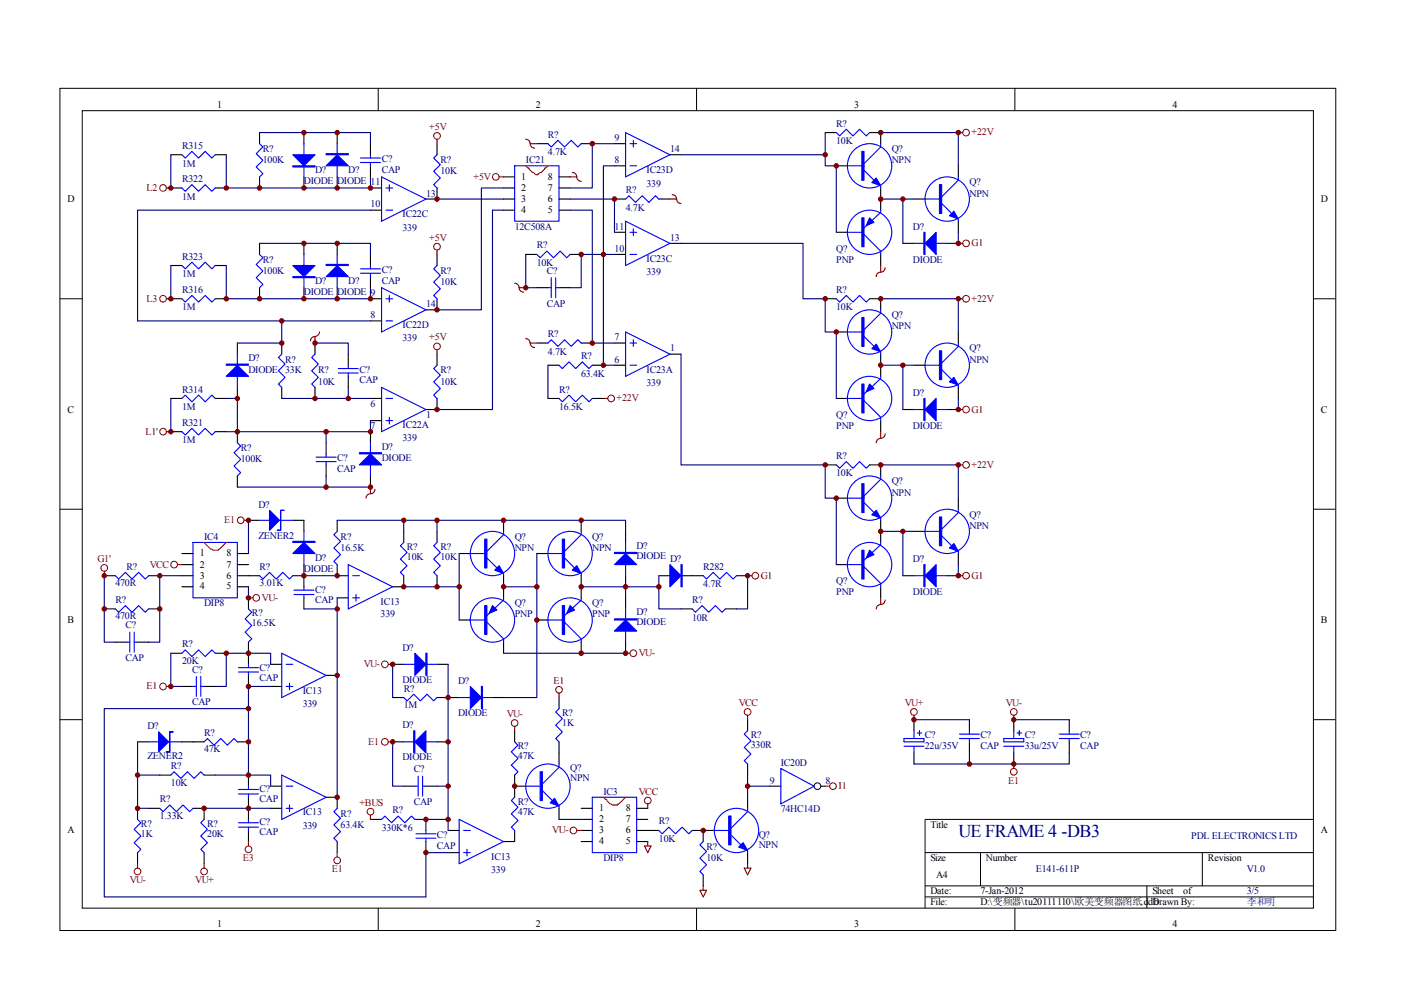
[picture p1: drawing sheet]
<svg xmlns="http://www.w3.org/2000/svg" width="297mm" height="210mm" viewBox="0 0 297 210" stroke-linecap="round" stroke-linejoin="round" font-family="sans-serif">
<g fill="none" stroke="#000" stroke-width=".21">
<path d="M12.7 18.7h270.5v178.6h-270.5zM80.2 18.7v4.7M147.7 18.7v4.7M215.2 18.7v4.7M17.4 23.5h261.1v169h-261.1zM12.7 63.3h4.7M278.4 63.3h4.7M12.7 108h4.7M278.4 108h4.7M12.7 152.6h4.7M278.4 152.6h4.7M278.4 173.7h-82.3v18.8"/>
<path d="M80.2 192.5v4.7M147.7 192.5v4.7M196.1 180.8h82.3M196.1 187.8h82.3M196.1 190.2h82.3M207.9 180.8v7M215.2 192.5v4.7M243.2 187.8v4.7M254.9 180.8v7"/>
<circle cx="173.3" cy="166.7" r=".71"/>
</g>
<g fill="none" stroke="#000" stroke-width=".23">
<path d="M36.2 39.9h2.4M36.2 32.8h2.4M45.6 39.9h2.4M45.6 32.8h2.4M55 28.1v2.4M55 37.5v2.4M64.4 28.1v2.4M64.4 37.5v2.4M71.5 28.1v2.4M71.5 37.5v2.4M78.5 39.9h2.4M78.5 30.5v2.3"/>
<path d="M78.5 35.2v2.3M92.7 39.9v2.3h-2.4M92.7 30.5v2.3M106.8 39.9h2.3M106.8 37.5h2.3M113.8 30.5h2.4M118.5 39.9h2.4M118.5 37.5h2.4M123.2 30.5h2.4M130.3 35.2h2.3M130.3 30.5h2.3M142 32.8h2.4"/>
<path d="M175 28.1h2.3M177.3 35.2h2.4M184.4 28.1h2.3v2.4M186.7 39.9v4.7M203.2 35.2v2.3M36.2 56.3h2.4M45.6 56.3h2.4M55 51.6v2.3M64.4 51.6v2.3M71.5 51.6v2.3M78.5 44.6h2.4M78.5 53.9v2.4"/>
<path d="M78.5 58.6v2.4M92.7 53.9v2.4M106.8 44.6h2.3M106.8 42.2h2.3M111.5 53.9h2.3M118.5 44.6h2.4M118.5 42.2h2.4M120.9 53.9h2.3M130.3 42.2h2.3M130.3 53.9h2.3M130.3 49.3h2.3M139.7 42.2h2.3"/>
<path d="M142 51.6h2.4M177.3 49.3h2.4M186.7 53.9v2.4M191.4 51.6h2.4M193.8 42.2h2.3M200.8 51.6h2.4M203.2 46.9v2.4M36.2 63.3h2.4M45.6 63.3h2.4M50.3 72.7v2.4M55 61v2.3M59.7 72.7v2.4"/>
<path d="M64.4 61v2.3M66.8 72.7v2.4M71.5 61v2.3M73.8 75.1v2.3M73.8 79.8v2.3M78.5 68h2.4M78.5 63.3h2.4M92.7 63.3v2.4h-2.4M92.7 75.1v2.3M113.8 72.7h2.4M113.8 61h2.4M116.2 77.4h2.3"/>
<path d="M118.5 61h2.4M123.2 72.7h2.4M125.6 77.4h2.3M130.3 77.4h2.3M130.3 72.7h2.3M142 75.1h2.4M175 63.3h2.3M177.3 70.4h2.4M184.4 63.3h2.3v2.4M186.7 75.1v4.7M193.8 77.4h2.3M203.2 70.4v2.3"/>
<path d="M36.2 84.5h2.4M36.2 91.5h2.4M45.6 84.5h2.4M45.6 91.5h2.4M50.3 82.1v2.4M50.3 91.5v2.4M59.7 82.1v2.4M66.8 82.1v2.4M69.1 93.9v2.3M69.1 98.6v2.3M78.5 84.5h2.4M78.5 89.2h2.4"/>
<path d="M78.5 91.5v2.4M92.7 84.5v2.3h-2.4M116.2 84.5h2.3M125.6 84.5h2.3M175 98.6h2.3M177.3 84.5h2.4M184.4 98.6h2.3v2.3M186.7 89.2v2.3M191.4 86.8h2.4M200.8 86.8h2.4M203.2 82.1v2.4M38.6 119.7h2.3"/>
<path d="M38.6 117.4h2.3M50.3 100.9v2.4M50.3 119.7h2.4M50.3 117.4h2.4M52.7 110.3h2.3M62.1 110.3h2.3v2.4M64.4 119.7v4.7M71.5 110.3v2.4M71.5 119.7v2.4h2.3M78.5 100.9v2.4M85.6 112.7v2.3M92.7 112.7v2.3"/>
<path d="M97.4 117.4h2.3M106.8 110.3v2.4M113.8 117.4h2.4M123.2 110.3v2.4M132.6 112.7v2.3M177.3 105.6h2.4M177.3 119.7h2.4M186.7 110.3v4.7M193.8 112.7h2.3M203.2 105.6v2.4M203.2 117.4v2.3M22.1 122.1h2.4"/>
<path d="M22.1 129.1h2.4M24.5 136.2h2.3M29.2 136.2h2.3M31.5 122.1h2.4M31.5 129.1h2.4M36.2 138.5h2.4M38.6 122.1h2.3M38.6 124.4h2.3M45.6 138.5h2.4M50.3 122.1h4.7M50.3 124.4h2.4M52.7 126.8v2.3"/>
<path d="M52.7 136.2v4.7M62.1 122.1h2.3M64.4 126.8v2.3M71.5 126.8h2.3M85.6 122.1v2.3h-2.4M92.7 122.1v2.3M97.4 131.5h2.3M106.8 122.1v4.7M106.8 136.2v2.3M113.8 131.5h2.4M123.2 122.1v4.7M123.2 136.2v2.3"/>
<path d="M132.6 122.1v2.3M132.6 126.8v2.3M132.6 136.2v2.3M139.7 122.1h2.3M144.4 122.1h4.7M144.4 129.1h2.3M153.8 129.1h2.4M156.2 122.1h2.3M186.7 124.4v2.4M191.4 122.1h2.4M200.8 122.1h2.4M29.2 157.3h2.3"/>
<path d="M38.6 145.5h2.3M38.6 157.3h4.7M43.3 145.5h2.3M50.3 157.3h2.4M52.7 143.2v2.3M57.4 140.9h2.3M57.4 145.5h2.3M69.1 143.2h2.4M83.2 140.9h2.4M83.2 157.3h2.4M83.2 147.9h2.4M92.7 140.9h2.3"/>
<path d="M92.7 157.3h2.3M92.7 147.9h4.7M104.4 147.9h2.4M109.1 154.9v2.4M118.5 147.9v2.3M118.5 157.3v4.7M158.5 152.6v2.3M193.8 152.6v2.3M193.8 159.6v2.4M205.5 152.6v2.3M205.5 157.3v2.3M214.9 152.6v2.3"/>
<path d="M214.9 159.6v2.4M226.7 152.6v2.3M226.7 157.3v2.3M29.2 171.4v2.3M31.5 171.4h2.4M33.9 164.3h2.3M40.9 171.4h2.4v2.3M43.3 164.3h2.3M52.7 164.3v2.4M52.7 169v4.7M52.7 176.1v2.3M57.4 166.7h2.3"/>
<path d="M57.4 171.4h2.3M69.1 169h2.4v2.4M71.5 178.4v2.4M78.5 173.7h2.4M85.6 166.7h2.4M88 173.7h2.3v2.4M90.3 166.7h2.4M90.3 178.4v2.4M95 176.1h2.4M109.1 166.7h2.4M109.1 176.1v2.3h-2.3M109.1 164.3v4.7"/>
<path d="M118.5 171.4v2.3M123.2 171.4h2.4M123.2 176.1h2.4M123.2 178.4h2.4M123.2 173.7h2.4M135 171.4h2.3M135 176.1h4.7M135 178.4h2.3M135 173.7h2.3M146.7 176.1h4.7M149.1 176.1v2.3M158.5 162v2.3"/>
<path d="M158.5 169v2.4M163.2 166.7h2.4M174 166.7h1M29.2 180.8v2.3M43.3 180.8v2.3M95 180.8h2.4M149.1 185.5v2.3M158.5 180.8v2.3"/>
</g>
<g fill="none" stroke="#00f" stroke-width=".23">
<path d="M38.6 32.8l.7 .7 1.4-1.4 1.4 1.4 1.4-1.4 1.4 1.4 .7-.7M38.6 39.9l.7 .7 1.4-1.4 1.4 1.4 1.4-1.4 1.4 1.4 .7-.7M55 30.5l.7 .7-1.4 1.4 1.4 1.4-1.4 1.4 1.4 1.4-.7 .7M64.4 30.5v7M71.5 30.5v7M76.4 33.5h4.3M76.4 34.5h4.3M78.5 32.8v.7M78.5 34.5v.7M80.9 37.5l9.4 4.7-9.4 4.7zM81.8 39.9h1.4M82.5 39.2v1.4"/>
<path d="M92.7 32.8l-.8 .7 1.5 1.4-1.5 1.4 1.5 1.4-1.5 1.5 .8 .7M109.1 35.2h9.4v11.7h-9.4zM116.2 30.5l.7 .7 1.4-1.4 1.4 1.4 1.4-1.4 1.4 1.4 .7-.7M132.6 28.1l9.4 4.7-9.4 4.7zM133.6 35.2h1.4M133.6 30.5h1.4M134.3 29.8v1.4M177.3 28.1l.7 .7 1.4-1.4 1.4 1.4 1.5-1.4 1.4 1.4 .7-.7M179.7 35.2h3.5M183.2 36.1l2.1 2.1M186.7 30.5v.7l-3.5 3.5M186.7 39.4v.5"/>
<path d="M203.2 37.5v.7l-3.5 3.5M38.6 56.3l.7 .7 1.4-1.4 1.4 1.4 1.4-1.4 1.4 1.4 .7-.7M55 53.9l.7 .8-1.4 1.4 1.4 1.4-1.4 1.4 1.4 1.4-.7 .7M64.4 53.9v7.1M71.5 53.9v7.1M76.4 57h4.3M76.4 57.9h4.3M78.5 56.3v.7M78.5 57.9v.7M81.8 44.6h1.4M92.7 56.3l-.8 .7 1.5 1.4-1.5 1.4 1.5 1.4-1.5 1.4 .8 .7M113.8 53.9l.7 .8 1.4-1.5 1.4 1.5 1.5-1.5 1.4 1.5 .7-.8"/>
<path d="M116.9 58.9v4.2M117.8 58.9v4.2M132.6 42.2l.7-.7 1.4 1.4 1.5-1.4 1.4 1.4 1.4-1.4 .7 .7M132.6 46.9l9.4 4.7-9.4 4.7zM133.6 53.9h1.4M133.6 49.3h1.4M134.3 48.5v1.5M179.4 49.3h3.3M183.2 49.7l3.5 3.5v.7M186.7 44.6v.4l-3.5 3.3M193.8 51.6h7M196.1 42.2h3.6"/>
<path d="M199.7 43.1l2.1 2.2M203.2 46.4v.5M38.6 63.3l.7 .7 1.4-1.4 1.4 1.4 1.4-1.4 1.4 1.4 .7-.7M50.3 75.1v7M59.7 75.1l-.7 .7 1.4 1.4-1.4 1.4 1.4 1.4-1.4 1.4 .7 .7M66.8 75.1l-.7 .7 1.4 1.4-1.4 1.4 1.4 1.4-1.4 1.4 .7 .7M71.7 78.1h4.3M71.7 79.1h4.3M73.8 77.4v.7M73.8 79.1v.7M80.9 61l9.4 4.7-9.4 4.7zM81.8 68h1.4"/>
<path d="M81.8 63.3h1.4M82.5 62.6v1.4M92.7 77.4l-.8 .7 1.5 1.4-1.5 1.5 1.5 1.4-1.5 1.4 .8 .7M116.2 72.7l.7-.7 1.4 1.4 1.4-1.4 1.4 1.4 1.4-1.4 .7 .7M116.2 61h.7M117.8 61h.7M118.5 77.4l.7 .7 1.4-1.4 1.5 1.4 1.4-1.4 1.4 1.4 .7-.7M132.6 70.4l9.4 4.7-9.4 4.7zM133.6 77.4h1.4M133.6 72.7h1.4M134.3 72v1.4M177.3 63.3l.7 .7 1.4-1.4 1.4 1.4 1.5-1.4 1.4 1.4 .7-.7"/>
<path d="M179.7 70.4h3.5M183.2 71.3l2.1 2.1M186.7 65.7v.7l-3.5 3.5M186.7 79.8v.5l-3.5 3.2M186.7 74.6v.5M196.1 77.4h3.6M199.7 78.4l2.1 2.1M203.2 72.7v.7l-3.5 3.6M38.6 91.5l.7 .7 1.4-1.4 1.4 1.4 1.4-1.4 1.4 1.4 .7-.7M38.6 84.5l.7-.7 1.4 1.4 1.4-1.4 1.4 1.4 1.4-1.4 .7 .7M50.3 93.9l.7 .7-1.4 1.4 1.4 1.4-1.4 1.4 1.4 1.4-.7 .7M67 96.9h4.3"/>
<path d="M67 97.9h4.3M69.1 96.2v.7M69.1 97.9v.7M78.5 93.9v7M80.9 82.1l9.4 4.7-9.4 4.7zM81.8 84.5h1.4M81.8 89.2h1.4M82.5 88.5v1.4M118.5 84.5l.7 .7 1.4-1.4 1.5 1.4 1.4-1.4 1.4 1.4 .7-.7M177.3 98.6l.7 .7 1.4-1.4 1.4 1.4 1.5-1.4 1.4 1.4 .7-.7M179.4 84.5h3.3M183.2 85l3.5 3.5v.7"/>
<path d="M193.8 86.8h7M203.2 81.7v.4M40.9 115h9.4v11.8h-9.4zM55 110.3h7.1M64.4 112.7v7M71.5 112.7l-.7 .7 1.4 1.4-1.4 1.4 1.4 1.4-1.4 1.4 .7 .7M73.8 119.7l9.4 4.7-9.4 4.7zM85.6 115l-.7 .7 1.4 1.4-1.4 1.4 1.4 1.4-1.4 1.5 .7 .7M92.7 115l-.8 .7 1.5 1.4-1.5 1.4 1.5 1.4-1.5 1.5 .8 .7M99.7 117.4h3.5M103.2 118.3l2.2 2.1M106.8 112.7v.7l-3.6 3.5"/>
<path d="M116.2 117.4h3.5M119.7 118.3l2.1 2.1M123.2 112.7v.7l-3.5 3.5M132.6 115v7.1M179.4 119.7h3.3M179.7 105.6h3.5M183.2 106.6l2.1 2.1M186.7 100.9v.7l-3.5 3.5M186.7 115v.5l-3.5 3.3M186.7 109.8v.5M196.1 112.7h3.6M199.7 113.6l2.1 2.1"/>
<path d="M203.2 108v.7l-3.5 3.5M203.2 116.9v.5M24.5 122.1l.7 .7 1.4-1.4 1.4 1.4 1.4-1.4 1.4 1.4 .7-.7M24.5 129.1l.7 .7 1.4-1.4 1.4 1.4 1.4-1.4 1.4 1.4 .7-.7M26.8 136.2h.7M27.5 134v4.3M28.5 136.2h.7M28.5 134v4.3M38.6 138.5l.7-.7 1.4 1.4 1.4-1.4 1.4 1.4 1.4-1.4 .7 .7M52.7 129.1l.7 .7-1.4 1.4 1.4 1.4-1.4 1.4 1.4 1.4-.7 .8M55 122.1l.7 .7 1.4-1.4 1.5 1.4 1.4-1.4 1.4 1.4 .7-.7M59.7 138.5l9.4 4.7-9.4 4.7z"/>
<path d="M62.3 125.1h4.3M62.3 126.1h4.3M64.4 124.4v.7M64.4 126.1v.7M74.8 122.1h1.4M74.8 126.8h1.4M75.5 126.1v1.4M99.5 131.5h3.3M103.2 131.9l3.6 3.5v.8M106.8 126.8v.4l-3.6 3.3M106.8 121.6v.5M115.9 131.5h3.3"/>
<path d="M119.7 131.9l3.5 3.5v.8M123.2 126.8v.4l-3.5 3.3M123.2 121.6v.5M132.6 129.1v7.1M146.7 129.1l.7 .7 1.5-1.4 1.4 1.4 1.4-1.4 1.4 1.4 .7-.7M149.1 122.1l.7 .7 1.4-1.4 1.4 1.4 1.4-1.4 1.4 1.4 .8-.7M183.2 120.2l3.5 3.5v.7M193.8 122.1h7M31.5 157.3h7.1M40.9 145.5h.7M41.6 143.4v4.3M42.6 145.5h.7"/>
<path d="M42.6 143.4v4.3M43.3 157.3l.7-.7 1.4 1.4 1.4-1.4 1.4 1.4 1.4-1.4 .7 .7M50.6 141.6h4.2M50.6 142.5h4.2M52.7 140.9v.7M52.7 142.5v.7M60.7 140.9h1.4M60.7 145.5h1.4M61.4 144.8v1.5M85.6 147.9l.7 .7 1.4-1.4 1.4 1.4 1.4-1.4 1.4 1.4 .8-.7M85.6 140.9h7.1M85.6 157.3h7.1"/>
<path d="M97.4 147.9h7M109.1 157.3l.7 .7-1.4 1.4 1.4 1.4-1.4 1.4 1.4 1.4-.7 .7M118.5 150.2l-.7 .7 1.4 1.5-1.4 1.4 1.4 1.4-1.4 1.4 .7 .7M158.5 154.9l-.7 .7 1.4 1.5-1.4 1.4 1.4 1.4-1.4 1.4 .7 .7M191.7 156.6h4.2v.7h-4.2zM191.7 158.2h4.2M193.8 154.9v1.7M193.8 158.2v1.4M194.5 155.4h.9M195 154.9v1M203.4 156.6h4.3M203.4 155.6h4.3"/>
<path d="M205.5 154.9v.7M205.5 156.6v.7M212.8 156.6h4.3v.7h-4.3zM212.8 158.2h4.3M214.9 154.9v1.7M214.9 158.2v1.4M215.6 155.4h1M216.1 154.9v1M224.6 156.6h4.2M224.6 155.6h4.2M226.7 154.9v.7M226.7 156.6v.7"/>
<path d="M29.2 173.7l.7 .7-1.4 1.4 1.4 1.5-1.4 1.4 1.4 1.4-.7 .7M33.9 171.4l.7 .7 1.4-1.4 1.4 1.4 1.4-1.4 1.4 1.4 .7-.7M36.2 164.3l.7-.7 1.4 1.4 1.4-1.4 1.5 1.4 1.4-1.4 .7 .7M43.3 173.7l-.7 .7 1.4 1.4-1.4 1.5 1.4 1.4-1.4 1.4 .7 .7M50.6 167.4h4.2M50.6 168.3h4.2M50.6 175.4h4.2M50.6 174.4h4.2M52.7 166.7v.7M52.7 168.3v.7M52.7 173.7v.7M52.7 175.4v.7"/>
<path d="M59.7 164.3l9.4 4.7-9.4 4.7zM60.7 166.7h1.4M60.7 171.4h1.4M61.4 170.7v1.4M71.5 171.4l-.7 .7 1.4 1.4-1.4 1.4 1.4 1.4-1.4 1.4 .7 .7M80.9 173.7l.7-.7 1.4 1.4 1.4-1.4 1.4 1.4 1.4-1.4 .8 .7M88 166.7h.7M88.2 177.7h4.2M88.2 176.8h4.2M88.7 164.6v4.2M89.6 166.7h.7M89.6 164.6v4.2"/>
<path d="M90.3 176.1v.7M90.3 177.7v.7M97.4 173.7l9.4 4.7-9.4 4.7zM98.3 176.1h1.4M109.1 169l-.7 .7 1.4 1.4-1.4 1.5 1.4 1.4-1.4 1.4 .7 .7M111.5 166.7h3.5M115 167.6l2.1 2.1M118.5 162v.7l-3.5 3.5M118.5 170.9v.5M125.6 169h9.4v11.8h-9.4zM139.7 176.1l.7 .7 1.4-1.4 1.4 1.4 1.4-1.4 1.4 1.4 .7-.7M149.1 178.4l-.7 .7 1.4 1.4-1.4 1.5 1.4 1.4-1.4 1.4 .7 .7"/>
<path d="M151.4 176.1h3.6M155 177l2.1 2.1M158.5 171.4v.7l-3.5 3.5M165.6 162.9l7 3.8-7 3.7zM98.3 180.8h1.4M99 180.1v1.4M158.5 180.3v.5"/>
<circle cx="184.4" cy="35.2" r="4.7"/>
<circle cx="184.4" cy="49.2" r="4.7"/>
<circle cx="200.8" cy="42.2" r="4.7"/>
<circle cx="184.4" cy="70.4" r="4.7"/>
<circle cx="200.8" cy="77.4" r="4.7"/>
<circle cx="184.4" cy="84.5" r="4.7"/>
<circle cx="104.4" cy="117.4" r="4.7"/>
<circle cx="120.9" cy="117.4" r="4.7"/>
<circle cx="184.4" cy="119.7" r="4.7"/>
<circle cx="184.4" cy="105.6" r="4.7"/>
<circle cx="200.8" cy="112.7" r="4.7"/>
<circle cx="104.4" cy="131.5" r="4.7"/>
<circle cx="120.9" cy="131.5" r="4.7"/>
<circle cx="116.2" cy="166.7" r="4.7"/>
<circle cx="156.2" cy="176.1" r="4.7"/>
</g>
<g fill="none" stroke="#800000" stroke-width=".21">
<circle cx="34.6" cy="39.9" r=".7"/>
<circle cx="92.7" cy="28.8" r=".71"/>
<circle cx="105.1" cy="37.5" r=".7"/>
<circle cx="204.8" cy="28.1" r=".71"/>
<circle cx="92.7" cy="52.3" r=".71"/>
<circle cx="204.8" cy="51.6" r=".71"/>
<circle cx="34.6" cy="63.3" r=".7"/>
<circle cx="92.7" cy="73.4" r=".71"/>
<circle cx="204.8" cy="63.3" r=".71"/>
<circle cx="34.6" cy="91.5" r=".7"/>
<circle cx="129.6" cy="84.5" r=".71"/>
<circle cx="204.8" cy="98.6" r=".71"/>
<circle cx="204.8" cy="86.8" r=".71"/>
<circle cx="36.9" cy="119.7" r=".71"/>
<circle cx="51" cy="110.3" r=".71"/>
<circle cx="22.1" cy="120.4" r=".71"/>
<circle cx="54.3" cy="126.8" r=".71"/>
<circle cx="134.3" cy="138.5" r=".71"/>
<circle cx="160.1" cy="122.1" r=".7"/>
<circle cx="204.8" cy="122.1" r=".71"/>
<circle cx="34.6" cy="145.5" r=".71"/>
<circle cx="81.6" cy="157.3" r=".71"/>
<circle cx="81.6" cy="140.8" r=".71"/>
<circle cx="109.1" cy="153.3" r=".71"/>
<circle cx="118.5" cy="146.3" r=".71"/>
<circle cx="158.5" cy="150.9" r=".7"/>
<circle cx="193.8" cy="150.9" r=".7"/>
<circle cx="214.9" cy="150.9" r=".71"/>
<circle cx="78.5" cy="172.1" r=".71"/>
<circle cx="121.6" cy="176.1" r=".71"/>
<circle cx="137.3" cy="169.7" r=".71"/>
<circle cx="176.6" cy="166.7" r=".7"/>
<circle cx="214.9" cy="163.6" r=".71"/>
<circle cx="29.2" cy="184.8" r=".71"/>
<circle cx="43.3" cy="184.8" r=".71"/>
<circle cx="52.7" cy="180.1" r=".7"/>
<circle cx="71.5" cy="182.4" r=".7"/>
</g>
<g fill="none" stroke="#800000" stroke-width=".23">
<path d="M35.3 39.9h.9M92.7 29.5v1M105.8 37.5h1M111.5 29.5a.94 .94 0 0 1 .9 1M112.4 30.5a.94 .94 0 0 0 1 .9M112.4 30.5h1.4M120.9 37.5h1.4M121.3 36.6a.94 .94 0 0 1 1 .9M122.3 37.5a.94 .94 0 0 0 .9 .9M203.2 28.1h.9M92.7 53v.9M142 42.2h1.5"/>
<path d="M142.5 41.3a.94 .94 0 0 1 1 .9M143.5 42.2a.94 .94 0 0 0 .9 .9M186.7 57.7a.94 .94 0 0 0-.9 .9M186.7 56.3v1.4M187.7 56.8a.94 .94 0 0 1-1 .9M203.2 51.6h.9M35.3 63.3h.9M66.8 71.3a.94 .94 0 0 0-1 1M66.8 71.3v1.4M67.7 70.4a.94 .94 0 0 1-.9 .9M92.7 74.1v1M109.1 60.1a.94 .94 0 0 1 1 .9"/>
<path d="M110.1 61a.94 .94 0 0 0 .9 .9M110.1 61h1.4M111.5 71.8a.94 .94 0 0 1 .9 .9M112.4 72.7a.94 .94 0 0 0 1 1M112.4 72.7h1.4M203.2 63.3h.9M35.3 91.5h.9M127.9 84.5h1M186.7 92.9a.94 .94 0 0 0-.9 1M186.7 91.5v1.4M187.7 92a.94 .94 0 0 1-1 .9M203.2 86.8h.9"/>
<path d="M203.2 98.6h.9M37.6 119.7h1M51.7 110.3h1M78.5 103.3v1.4M78.5 104.7a.94 .94 0 0 0-.9 .9M79.5 103.7a.94 .94 0 0 1-1 1M22.1 121.1v1M52.7 126.8h.9M132.6 138.5h1M158.5 122.1h.9M186.7 128.2a.94 .94 0 0 0-.9 .9M186.7 126.8v1.4"/>
<path d="M187.7 127.2a.94 .94 0 0 1-1 1M203.2 122.1h.9M35.3 145.5h.9M82.3 140.9h.9M82.3 157.3h.9M109.1 154v.9M118.5 147v.9M158.5 151.7v.9M193.8 151.7v.9M214.9 151.7v.9M52.7 178.4v1M78.5 172.8v.9"/>
<path d="M122.3 176.1h.9M136.6 179.4h1.4l-.7 1.4zM137.3 170.4v1M137.3 178.4v1M175 166.7h.9M214.9 162v.9M29.2 183.1v1M43.3 183.1v1M71.5 180.8v.9M148.4 188.8h1.4l-.7 1.4zM149.1 187.8v1M157.8 184.1h1.4l-.7 1.4z"/>
<path d="M158.5 183.1v1"/>
</g>
<g fill="#00f" stroke="#00f" stroke-width=".23">
<path d="M62.1 32.8h4.7l-2.4 2.4z"/>
<path d="M62.1 56.3h4.7l-2.4 2.3z"/>
<path d="M76.2 98.6l2.3-2.4 2.4 2.4z"/>
<path d="M50.3 77.4l2.4 2.4h-4.7z"/>
<path d="M69.1 35.2l2.4-2.4 2.3 2.4z"/>
<path d="M71.5 56.3l2.3 2.3h-4.7z"/>
<path d="M202.2 44.8l1 1.6-1.9-.7z"/>
<path d="M184.8 38.7l1-1 .9 1.7z"/>
<path d="M184.4 46.2l.9 .9-1.6 .7z"/>
<path d="M196.1 51.6l2.4-2.3v4.6z"/>
<path d="M201.3 81l.9-1 1 1.7z"/>
<path d="M185.8 73l.9 1.6-1.9-.7z"/>
<path d="M184.4 81.4l.9 1-1.6 .7z"/>
<path d="M196.1 86.8l2.4-2.3v4.7z"/>
<path d="M201.3 116.2l.9-.9 1 1.6z"/>
<path d="M185.8 108.2l.9 1.6-1.9-.7z"/>
<path d="M184.4 116.7l.9 .9-1.6 .7z"/>
<path d="M196.1 122.1l2.4-2.4v4.7z"/>
<path d="M62.1 117.4l2.3-2.4 2.4 2.4z"/>
<path d="M57.1 108.2l2.2 2.1-2.2 2.1z"/>
<path d="M105.8 119.9l1 1.7-1.9-.7z"/>
<path d="M121.3 120.9l1-1 .9 1.7z"/>
<path d="M104.4 128.4l1 .9-1.7 .7z"/>
<path d="M120.9 128.4l.9 .9-1.6 .7z"/>
<path d="M130.3 119.7l2.3-2.3 2.4 2.3z"/>
<path d="M130.3 133.8l2.3-2.3 2.4 2.3z"/>
<path d="M142 119.7l2.4 2.4-2.4 2.3z"/>
<path d="M33.6 155.2l2.1 2.1-2.1 2.1z"/>
<path d="M88 138.5l2.3 2.4-2.3 2.3z"/>
<path d="M88 157.3l2.3-2.4v4.7z"/>
<path d="M99.7 145.5l2.4 2.4-2.4 2.3z"/>
<path d="M117.6 169.3l.9 1.6-1.9-.7z"/>
<path d="M156.6 179.6l1-.9 .9 1.6z"/>
<path d="M62.1 35.2h4.7v.2h-4.7z" fill-rule="evenodd"/>
<path d="M62.1 58.6h4.7v.3h-4.7z" fill-rule="evenodd"/>
<path d="M76.2 96h4.7v.2h-4.7z" fill-rule="evenodd"/>
<path d="M48 77.2h4.7v.2h-4.7z" fill-rule="evenodd"/>
<path d="M69.1 32.6h4.7v.2h-4.7z" fill-rule="evenodd"/>
<path d="M69.1 56.1h4.7v.2h-4.7z" fill-rule="evenodd"/>
<path d="M199.2 39.2h.5v6.1h-.5z" fill-rule="evenodd"/>
<path d="M182.7 32.1h.5v6.1h-.5z" fill-rule="evenodd"/>
<path d="M182.7 46.2h.5v6.1h-.5z" fill-rule="evenodd"/>
<path d="M195.9 49.3h.2v4.6h-.2z" fill-rule="evenodd"/>
<path d="M199.2 74.4h.5v6.1h-.5z" fill-rule="evenodd"/>
<path d="M182.7 67.3h.5v6.1h-.5z" fill-rule="evenodd"/>
<path d="M182.7 81.4h.5v6.1h-.5z" fill-rule="evenodd"/>
<path d="M195.9 84.5h.2v4.7h-.2z" fill-rule="evenodd"/>
<path d="M199.2 109.6h.5v6.1h-.5z" fill-rule="evenodd"/>
<path d="M182.7 102.6h.5v6.1h-.5z" fill-rule="evenodd"/>
<path d="M182.7 116.7h.5v6.1h-.5z" fill-rule="evenodd"/>
<path d="M195.9 119.7h.2v4.7h-.2z" fill-rule="evenodd"/>
<path d="M62.1 114.8h4.7v.2h-4.7z" fill-rule="evenodd"/>
<path d="M59.5 108.2v4.2h-.7h.7v-4.2h.7z" fill-rule="evenodd"/>
<path d="M102.8 114.3h.4v6.1h-.4z" fill-rule="evenodd"/>
<path d="M119.2 114.3h.5v6.1h-.5z" fill-rule="evenodd"/>
<path d="M102.8 128.4h.4v6.1h-.4z" fill-rule="evenodd"/>
<path d="M119.2 128.4h.5v6.1h-.5z" fill-rule="evenodd"/>
<path d="M130.3 117.1h4.7v.3h-4.7z" fill-rule="evenodd"/>
<path d="M130.3 131.2h4.7v.3h-4.7z" fill-rule="evenodd"/>
<path d="M144.4 119.7h.2v4.7h-.2z" fill-rule="evenodd"/>
<path d="M36 155.2v4.2h-.7h.7v-4.2h.7z" fill-rule="evenodd"/>
<path d="M90.3 138.5h.2v4.7h-.2z" fill-rule="evenodd"/>
<path d="M87.7 154.9h.3v4.7h-.3z" fill-rule="evenodd"/>
<path d="M102.1 145.5h.2v4.7h-.2z" fill-rule="evenodd"/>
<path d="M114.5 163.6h.5v6.1h-.5z" fill-rule="evenodd"/>
<path d="M154.5 173h.5v6.1h-.5z" fill-rule="evenodd"/>
</g>
<g fill="none" stroke="#000080" stroke-width=".23">
<path d="M36.2 32.8v7.1M48 32.8v7.1h30.5v-2.4M55 28.1h23.5v2.4M106.8 39.9h-4.7v25.8h-9.4M130.3 30.5h-4.7v9.4h-4.7M130.3 35.2h-2.4v42.2h2.4M144.4 32.8h30.6M175 28.1v7.1h2.3v14.1M186.7 28.1h16.5v7.1M36.2 56.3v7M48 56.3v7h30.5v-2.3M55 51.6h23.5v2.3"/>
<path d="M78.5 44.6h-49.3v23.4h49.3M92.7 42.2h14.1M106.8 44.6h-2.4v42.2h-11.7M111.5 53.9v7.1h2.3M120.9 42.2h9.4v7.1M120.9 44.6h4.7v28.1h4.7M130.3 53.9h-7.1v7.1h-2.3M144.4 51.6h25.9v11.7h4.7v7.1h2.3v14.1M186.7 42.2h4.7v9.4M191.4 42.2h2.4M203.2 49.3v2.3M59.7 68v4.7h-9.4"/>
<path d="M66.8 72.7h7v2.4M116.2 77.4v7.1M144.4 75.1v23.5h30.6v7h2.3v14.1M186.7 77.4h4.7v9.4M186.7 63.3h16.5v7.1M191.4 77.4h2.4M36.2 84.5v7M48 84.5h2.3v7h28.2v-2.3M48 91.5h2.3M59.7 84.5h18.8M69.1 91.5v2.4M73.8 82.1v2.4"/>
<path d="M186.7 98.6h16.5v7M203.2 84.5v2.3M50.3 103.3h28.2M52.7 110.3v7.1M69.1 100.9v2.4M71.5 110.3h61.1v2.4M85.6 110.3v2.4M92.7 110.3v2.4M97.4 117.4v14.1M113.8 117.4v30.5h-7M186.7 112.7h4.7v9.4M191.4 112.7h2.4"/>
<path d="M203.2 119.7v2.4M22.1 122.1v14.1h2.4M36.2 138.5v7h2.4M38.6 122.1h-4.7v14.1h-2.4M52.7 124.4v2.4M64.4 122.1h7.1M71.5 126.8v2.3h-7.1M71.5 129.1v39.9M85.6 124.4h11.8M106.8 124.4h7M106.8 138.5h25.8M123.2 124.4h16.5"/>
<path d="M132.6 124.4v2.4M139.7 122.1v7h4.7M158.5 122.1v7h-2.3M29.2 157.3v14.1h2.3M52.7 150.2h-30.6v40h68.2v-9.4h4.7M57.4 140.9v-2.4h-9.4v7h-2.4M57.4 145.5h-4.7v18.8h-7.1M83.2 157.3v9.4h2.4M83.2 140.9v7M95 140.9v32.8M193.8 152.6h11.7M205.5 159.6v2.4"/>
<path d="M214.9 152.6h11.8M226.7 159.6v2.4h-32.9M29.2 164.3h4.7M43.3 171.4h14.1M52.7 164.3h4.7v2.4M90.3 173.7h4.7v2.4M92.7 166.7h2.3M118.5 173.7h4.7M158.5 166.7h4.7M158.5 164.3v4.7"/>
</g>
<path d="M111.5 35.2l.4 .4h.3v.3l.7 .7h.2a.74 .74 0 0 0 1 .4v-.2l.7-.2 .7-.7v-.3h.2l.5-.4M43.3 115l.2 .3a3.7 3.7 0 0 0 1.9 1.4h.9v-.3h.3l1.4-1.4M127.9 169l.5 .5h.2v.2l.5 .5a2.17 2.17 0 0 0 1.9 .5v-.3h.2l1.4-1.4" fill="none" stroke="#f00" stroke-width=".23"/>
<g fill="#800000" stroke="#800000" stroke-width=".21">
<circle cx="78.5" cy="39.9" r=".47"/>
<circle cx="92.7" cy="42.2" r=".47"/>
<circle cx="64.4" cy="28.1" r=".47"/>
<circle cx="64.4" cy="39.9" r=".47"/>
<circle cx="78.5" cy="63.3" r=".47"/>
<circle cx="92.7" cy="65.7" r=".47"/>
<circle cx="71.5" cy="39.9" r=".47"/>
<circle cx="71.5" cy="28.1" r=".47"/>
<circle cx="71.5" cy="63.3" r=".47"/>
<circle cx="71.5" cy="51.6" r=".47"/>
<circle cx="125.6" cy="30.5" r=".47"/>
<circle cx="36.2" cy="39.9" r=".47"/>
<circle cx="36.2" cy="63.3" r=".47"/>
<circle cx="48" cy="63.3" r=".47"/>
<circle cx="55" cy="63.3" r=".47"/>
<circle cx="48" cy="39.9" r=".47"/>
<circle cx="55" cy="39.9" r=".47"/>
<circle cx="64.4" cy="51.6" r=".47"/>
<circle cx="64.4" cy="63.3" r=".47"/>
<circle cx="92.7" cy="86.8" r=".47"/>
<circle cx="59.7" cy="68" r=".47"/>
<circle cx="59.7" cy="72.7" r=".47"/>
<circle cx="66.8" cy="72.7" r=".47"/>
<circle cx="66.8" cy="84.5" r=".47"/>
<circle cx="73.8" cy="84.5" r=".47"/>
<circle cx="36.2" cy="91.5" r=".47"/>
<circle cx="50.3" cy="84.5" r=".47"/>
<circle cx="78.5" cy="91.5" r=".47"/>
<circle cx="69.1" cy="91.5" r=".47"/>
<circle cx="78.5" cy="103.3" r=".47"/>
<circle cx="69.1" cy="103.3" r=".47"/>
<circle cx="50.3" cy="91.5" r=".47"/>
<circle cx="33.9" cy="122.1" r=".47"/>
<circle cx="22.1" cy="122.1" r=".47"/>
<circle cx="33.9" cy="129.1" r=".47"/>
<circle cx="22.1" cy="129.1" r=".47"/>
<circle cx="64.4" cy="122.1" r=".47"/>
<circle cx="71.5" cy="122.1" r=".47"/>
<circle cx="85.6" cy="124.4" r=".47"/>
<circle cx="52.7" cy="110.3" r=".47"/>
<circle cx="52.7" cy="126.8" r=".47"/>
<circle cx="106.8" cy="110.3" r=".47"/>
<circle cx="106.8" cy="124.4" r=".47"/>
<circle cx="123.2" cy="110.3" r=".47"/>
<circle cx="123.2" cy="124.4" r=".47"/>
<circle cx="123.2" cy="138.5" r=".47"/>
<circle cx="113.8" cy="131.5" r=".47"/>
<circle cx="92.7" cy="124.4" r=".47"/>
<circle cx="97.4" cy="124.4" r=".47"/>
<circle cx="85.6" cy="110.3" r=".47"/>
<circle cx="92.7" cy="110.3" r=".47"/>
<circle cx="113.8" cy="124.4" r=".47"/>
<circle cx="132.6" cy="124.4" r=".47"/>
<circle cx="158.5" cy="122.1" r=".47"/>
<circle cx="139.7" cy="124.4" r=".47"/>
<circle cx="71.5" cy="143.2" r=".47"/>
<circle cx="71.5" cy="169" r=".47"/>
<circle cx="52.7" cy="138.5" r=".47"/>
<circle cx="48" cy="138.5" r=".47"/>
<circle cx="71.5" cy="129.1" r=".47"/>
<circle cx="52.7" cy="145.5" r=".47"/>
<circle cx="52.7" cy="171.4" r=".47"/>
<circle cx="52.7" cy="164.3" r=".47"/>
<circle cx="90.3" cy="173.7" r=".47"/>
<circle cx="90.3" cy="180.8" r=".47"/>
<circle cx="36.2" cy="145.5" r=".47"/>
<circle cx="43.3" cy="171.4" r=".47"/>
<circle cx="29.2" cy="171.4" r=".47"/>
<circle cx="52.7" cy="157.3" r=".47"/>
<circle cx="29.2" cy="164.3" r=".47"/>
<circle cx="52.7" cy="150.2" r=".47"/>
<circle cx="95" cy="147.9" r=".47"/>
<circle cx="83.2" cy="140.8" r=".47"/>
<circle cx="95" cy="157.3" r=".47"/>
<circle cx="83.2" cy="157.3" r=".47"/>
<circle cx="95" cy="173.7" r=".47"/>
<circle cx="95" cy="166.7" r=".47"/>
<circle cx="109.1" cy="166.7" r=".47"/>
<circle cx="186.7" cy="28.1" r=".47"/>
<circle cx="186.7" cy="42.2" r=".47"/>
<circle cx="203.2" cy="51.6" r=".47"/>
<circle cx="203.2" cy="28.1" r=".47"/>
<circle cx="191.4" cy="42.2" r=".47"/>
<circle cx="177.3" cy="70.4" r=".47"/>
<circle cx="186.7" cy="63.3" r=".47"/>
<circle cx="186.7" cy="77.4" r=".47"/>
<circle cx="203.2" cy="86.8" r=".47"/>
<circle cx="203.2" cy="63.3" r=".47"/>
<circle cx="191.4" cy="77.4" r=".47"/>
<circle cx="177.3" cy="105.6" r=".47"/>
<circle cx="186.7" cy="98.6" r=".47"/>
<circle cx="186.7" cy="112.7" r=".47"/>
<circle cx="203.2" cy="122.1" r=".47"/>
<circle cx="203.2" cy="98.6" r=".47"/>
<circle cx="191.4" cy="112.7" r=".47"/>
<circle cx="177.3" cy="35.2" r=".47"/>
<circle cx="175" cy="32.8" r=".47"/>
<circle cx="149.1" cy="176.1" r=".47"/>
<circle cx="158.5" cy="166.7" r=".47"/>
<circle cx="193.8" cy="152.6" r=".47"/>
<circle cx="214.9" cy="152.6" r=".47"/>
<circle cx="214.9" cy="162" r=".47"/>
<circle cx="205.5" cy="162" r=".47"/>
<circle cx="175" cy="98.6" r=".47"/>
<circle cx="127.9" cy="77.4" r=".47"/>
<circle cx="125.6" cy="72.7" r=".47"/>
<circle cx="175" cy="63.3" r=".47"/>
<circle cx="127.9" cy="53.9" r=".47"/>
<circle cx="123.2" cy="53.9" r=".47"/>
<circle cx="111.5" cy="61" r=".47"/>
<circle cx="130.3" cy="42.2" r=".47"/>
<circle cx="132.6" cy="138.5" r=".47"/>
</g>
<text font-size="3.8" fill="#000080" x="203.2" y="177.5">UE FRAME 4 -DB3</text>
<g font-size="2.1">
<text x="46.1" y="22.9">1</text>
<text x="113.6" y="22.9">2</text>
<text x="181.1" y="22.9">3</text>
<text x="248.6" y="22.9">4</text>
<text x="110.5" y="38.1">1</text>
<text x="110.5" y="40.5">2</text>
<text x="116.2" y="40.5">7</text>
<text x="116.2" y="38.1">8</text>
<text x="14.3" y="42.8">D</text>
<text x="110.5" y="42.8">3</text>
<text x="110.5" y="45.1">4</text>
<text x="116.2" y="45.1">5</text>
<text x="116.2" y="42.8">6</text>
<text x="280.1" y="42.8">D</text>
<text x="14.3" y="87.5">C</text>
<text x="280.1" y="87.5">C</text>
<text x="42.3" y="118">1</text>
<text x="48" y="118">8</text>
<text x="42.3" y="120.3">2</text>
<text x="42.3" y="122.7">3</text>
<text x="42.3" y="125">4</text>
<text x="48" y="125">5</text>
<text x="48" y="122.7">6</text>
<text x="48" y="120.3">7</text>
<text x="14.3" y="132.1">B</text>
<text x="280.1" y="132.1">B</text>
<text x="127" y="172">1</text>
<text x="132.7" y="172">8</text>
<text x="14.3" y="176.7">A</text>
<text x="127" y="174.3">2</text>
<text x="127" y="176.7">3</text>
<text x="127" y="179">4</text>
<text x="132.7" y="179">5</text>
<text x="132.7" y="176.7">6</text>
<text x="132.7" y="174.3">7</text>
<text x="197.3" y="175.5">Title</text>
<text x="280.1" y="176.7">A</text>
<text x="197.3" y="182.6">Size</text>
<text x="209" y="182.6">Number</text>
<text x="256.1" y="182.6">Revision</text>
<text x="197.3" y="189.6">Date:</text>
<text x="197.3" y="192">File:</text>
<text x="198.5" y="186.1">A4</text>
<text x="207.9" y="189.6">7-Jan-2012</text>
<text x="207.9" y="192">D:\变频器\tu20111110\欧美变频器图纸.ddb</text>
<text x="244.3" y="189.6">Sheet</text>
<text x="244.3" y="192">Drawn By:</text>
<text x="250.9" y="189.6">of</text>
<text x="46.1" y="196.6">1</text>
<text x="113.6" y="196.6">2</text>
<text x="181.1" y="196.6">3</text>
<text x="248.6" y="196.6">4</text>
</g>
<g font-size="2.1" fill="#800000">
<text x="91" y="27.5">+5V</text>
<text x="206" y="28.7">+22V</text>
<text x="31.1" y="40.5">L2</text>
<text x="100.4" y="38.1">+5V</text>
<text x="91" y="51.1">+5V</text>
<text x="206" y="52.2">G1</text>
<text x="31.1" y="63.9">L3</text>
<text x="206" y="63.9">+22V</text>
<text x="91" y="72.2">+5V</text>
<text x="130.7" y="85.1">+22V</text>
<text x="206" y="87.5">G1</text>
<text x="30.8" y="92.1">L1'</text>
<text x="206" y="99.2">+22V</text>
<text x="47.5" y="110.9">E1</text>
<text x="20.7" y="119.1">G1'</text>
<text x="31.7" y="120.3">VCC</text>
<text x="161.3" y="122.7">G1</text>
<text x="206" y="122.7">G1</text>
<text x="55.5" y="127.4">VU-</text>
<text x="77.1" y="141.5">VU-</text>
<text x="135.5" y="139.1">VU-</text>
<text x="31.1" y="146.1">E1</text>
<text x="117.3" y="145">E1</text>
<text x="156.6" y="149.7">VCC</text>
<text x="191.9" y="149.7">VU+</text>
<text x="213.3" y="149.7">VU-</text>
<text x="107.4" y="152">VU-</text>
<text x="78.1" y="157.9">E1</text>
<text x="177.8" y="167.3">I1</text>
<text x="213.8" y="166.1">E1</text>
<text x="76.2" y="170.8">+BUS</text>
<text x="135.5" y="168.5">VCC</text>
<text x="117.1" y="176.7">VU-</text>
<text x="51.5" y="182.6">E3</text>
<text x="70.4" y="184.9">E1</text>
<text x="27.5" y="187.3">VU-</text>
<text x="41.4" y="187.3">VU+</text>
</g>
<g font-size="2.1" fill="#000080">
<text x="116.2" y="29.2">R?</text>
<text x="130.3" y="29.9">9</text>
<text x="177.3" y="26.9">R?</text>
<text x="38.6" y="31.5">R315</text>
<text x="38.6" y="35.3">1M</text>
<text x="55.7" y="32.3">R?</text>
<text x="55.7" y="34.6">100K</text>
<text x="80.9" y="34.4">C?</text>
<text x="93.4" y="34.6">R?</text>
<text x="111.5" y="34.6">IC21</text>
<text x="116.2" y="32.9">4.7K</text>
<text x="130.3" y="34.6">8</text>
<text x="142.1" y="32.3">14</text>
<text x="177.3" y="30.6">10K</text>
<text x="189.1" y="32.3">Q?</text>
<text x="189.1" y="34.6">NPN</text>
<text x="38.6" y="38.6">R322</text>
<text x="64.4" y="39">DIODE DIODE</text>
<text x="66.8" y="36.7">D?</text>
<text x="73.8" y="36.7">D?</text>
<text x="78.6" y="39.3">11</text>
<text x="80.9" y="36.7">CAP</text>
<text x="90.3" y="41.7">13</text>
<text x="93.4" y="36.9">10K</text>
<text x="132.7" y="40.9">R?</text>
<text x="137.1" y="36.7">IC23D</text>
<text x="137.1" y="39.6">339</text>
<text x="205.6" y="39.3">Q?</text>
<text x="205.6" y="41.7">NPN</text>
<text x="38.6" y="42.3">1M</text>
<text x="78.6" y="44">10</text>
<text x="85.3" y="46.1">IC22C</text>
<text x="132.7" y="44.7">4.7K</text>
<text x="85.3" y="49">339</text>
<text x="109.1" y="48.7">12C508A</text>
<text x="113.8" y="52.7">R?</text>
<text x="130.3" y="53.4">10</text>
<text x="130.3" y="48.7">11</text>
<text x="142.1" y="51.1">13</text>
<text x="177.3" y="53.4">Q?</text>
<text x="193.5" y="48.7">D?</text>
<text x="38.6" y="55">R323</text>
<text x="38.6" y="58.8">1M</text>
<text x="55.7" y="55.7">R?</text>
<text x="55.7" y="58.1">100K</text>
<text x="80.9" y="57.8">C?</text>
<text x="93.4" y="58.1">R?</text>
<text x="113.8" y="56.4">10K</text>
<text x="115.9" y="58.1">C?</text>
<text x="137.1" y="55.5">IC23C</text>
<text x="137.1" y="58.3">339</text>
<text x="177.3" y="55.7">PNP</text>
<text x="193.5" y="55.7">DIODE</text>
<text x="38.6" y="62.1">R316</text>
<text x="38.6" y="65.8">1M</text>
<text x="64.4" y="62.5">DIODE DIODE</text>
<text x="66.8" y="60.2">D?</text>
<text x="73.8" y="60.2">D?</text>
<text x="78.6" y="62.8">9</text>
<text x="80.9" y="60.2">CAP</text>
<text x="90.3" y="65.1">14</text>
<text x="93.4" y="60.5">10K</text>
<text x="115.9" y="65.1">CAP</text>
<text x="177.3" y="62.1">R?</text>
<text x="177.3" y="65.8">10K</text>
<text x="78.6" y="67.5">8</text>
<text x="85.3" y="69.6">IC22D</text>
<text x="116.2" y="71.5">R?</text>
<text x="189.1" y="67.5">Q?</text>
<text x="189.1" y="69.8">NPN</text>
<text x="52.7" y="76.6">D?</text>
<text x="60.5" y="76.9">R?</text>
<text x="85.3" y="72.4">339</text>
<text x="116.2" y="75.2">4.7K</text>
<text x="123.2" y="76.1">R?</text>
<text x="130.3" y="76.9">6</text>
<text x="130.3" y="72.2">7</text>
<text x="142.1" y="74.5">1</text>
<text x="205.6" y="74.5">Q?</text>
<text x="205.6" y="76.9">NPN</text>
<text x="38.6" y="83.2">R314</text>
<text x="52.7" y="79">DIODE</text>
<text x="60.5" y="79.2">33K</text>
<text x="67.5" y="79.2">R?</text>
<text x="67.5" y="81.5">10K</text>
<text x="76.2" y="79">C?</text>
<text x="76.2" y="81.3">CAP</text>
<text x="93.4" y="79.2">R?</text>
<text x="93.4" y="81.5">10K</text>
<text x="118.5" y="83.2">R?</text>
<text x="123.2" y="79.9">63.4K</text>
<text x="137.1" y="79">IC23A</text>
<text x="137.1" y="81.8">339</text>
<text x="193.5" y="83.9">D?</text>
<text x="38.6" y="87">1M</text>
<text x="78.6" y="86.3">6</text>
<text x="90.3" y="88.6">1</text>
<text x="118.5" y="87">16.5K</text>
<text x="177.3" y="88.6">Q?</text>
<text x="38.6" y="90.3">R321</text>
<text x="38.6" y="94">1M</text>
<text x="51.1" y="95.7">R?</text>
<text x="78.6" y="90.9">7</text>
<text x="80.9" y="95.4">D?</text>
<text x="85.3" y="90.7">IC22A</text>
<text x="85.3" y="93.6">339</text>
<text x="177.3" y="90.9">PNP</text>
<text x="193.5" y="90.9">DIODE</text>
<text x="51.1" y="98">100K</text>
<text x="71.5" y="97.8">C?</text>
<text x="71.5" y="100.1">CAP</text>
<text x="80.9" y="97.8">DIODE</text>
<text x="177.3" y="97.3">R?</text>
<text x="177.3" y="101">10K</text>
<text x="54.8" y="107.6">D?</text>
<text x="189.1" y="102.7">Q?</text>
<text x="189.1" y="105.1">NPN</text>
<text x="205.6" y="109.7">Q?</text>
<text x="205.6" y="112.1">NPN</text>
<text x="43.3" y="114.5">IC4</text>
<text x="54.8" y="114.2">ZENER2</text>
<text x="66.8" y="118.9">D?</text>
<text x="72.2" y="114.5">R?</text>
<text x="72.2" y="116.8">16.5K</text>
<text x="86.3" y="116.6">R?</text>
<text x="86.3" y="118.6">10K</text>
<text x="93.4" y="116.6">R?</text>
<text x="93.4" y="118.6">10K</text>
<text x="109.1" y="114.5">Q?</text>
<text x="109.1" y="116.8">NPN</text>
<text x="125.6" y="114.5">Q?</text>
<text x="125.6" y="116.8">NPN</text>
<text x="135" y="116.3">D?</text>
<text x="135" y="118.5">DIODE</text>
<text x="142.1" y="119.1">D?</text>
<text x="193.5" y="119.1">D?</text>
<text x="24.5" y="124.3">470R</text>
<text x="26.8" y="120.7">R?</text>
<text x="55" y="120.7">R?</text>
<text x="55" y="124.3">3.01K</text>
<text x="64.4" y="121.3">DIODE</text>
<text x="66.8" y="125.7">C?</text>
<text x="149.1" y="120.7">R282</text>
<text x="149.1" y="124.6">4.7R</text>
<text x="177.3" y="123.9">Q?</text>
<text x="24.5" y="127.9">R?</text>
<text x="24.5" y="131.3">470R</text>
<text x="43.3" y="128.5">DIP8</text>
<text x="53.4" y="130.7">R?</text>
<text x="66.8" y="127.9">CAP</text>
<text x="80.7" y="128.3">IC13</text>
<text x="80.7" y="130.9">339</text>
<text x="109.1" y="128.5">Q?</text>
<text x="109.1" y="130.9">PNP</text>
<text x="125.6" y="128.5">Q?</text>
<text x="125.6" y="130.9">PNP</text>
<text x="135" y="130.4">D?</text>
<text x="146.7" y="127.9">R?</text>
<text x="146.7" y="131.6">10R</text>
<text x="177.3" y="126.2">PNP</text>
<text x="193.5" y="126.2">DIODE</text>
<text x="26.6" y="133.2">C?</text>
<text x="38.6" y="137.3">R?</text>
<text x="53.4" y="132.8">16.5K</text>
<text x="85.3" y="137.9">D?</text>
<text x="135" y="132.5">DIODE</text>
<text x="26.6" y="140.1">CAP</text>
<text x="38.6" y="140.7">20K</text>
<text x="40.7" y="142.6">C?</text>
<text x="55" y="142.2">C?</text>
<text x="40.7" y="149.5">CAP</text>
<text x="55" y="144.3">CAP</text>
<text x="64.2" y="147.1">IC13</text>
<text x="64.2" y="149.9">339</text>
<text x="85.3" y="144.7">DIODE</text>
<text x="85.6" y="146.7">R?</text>
<text x="97.1" y="145">D?</text>
<text x="31.2" y="154.6">D?</text>
<text x="85.3" y="154.4">D?</text>
<text x="85.6" y="150.1">1M</text>
<text x="97.1" y="151.8">DIODE</text>
<text x="119.2" y="151.8">R?</text>
<text x="119.2" y="153.9">1K</text>
<text x="31.2" y="161">ZENER2</text>
<text x="43.3" y="156.1">R?</text>
<text x="43.3" y="159.5">47K</text>
<text x="85.3" y="161.2">DIODE</text>
<text x="109.8" y="158.8">R?</text>
<text x="109.8" y="161">47K</text>
<text x="159.2" y="156.5">R?</text>
<text x="159.2" y="158.6">330R</text>
<text x="196.1" y="156.5">C?</text>
<text x="196.1" y="158.8">22u/35V</text>
<text x="207.9" y="156.5">C?</text>
<text x="207.9" y="158.8">CAP</text>
<text x="217.3" y="156.5">C?</text>
<text x="217.3" y="158.8">33u/25V</text>
<text x="229" y="156.5">C?</text>
<text x="229" y="158.8">CAP</text>
<text x="36.2" y="163.1">R?</text>
<text x="36.2" y="166.6">10K</text>
<text x="55" y="168">C?</text>
<text x="87.7" y="163.8">C?</text>
<text x="120.9" y="163.5">Q?</text>
<text x="120.9" y="165.6">NPN</text>
<text x="163.2" y="166.1">9</text>
<text x="165.5" y="162.3">IC20D</text>
<text x="175" y="166.1">8</text>
<text x="33.9" y="170.1">R?</text>
<text x="33.9" y="173.7">1.33K</text>
<text x="55" y="170.1">CAP</text>
<text x="64.2" y="172.9">IC13</text>
<text x="72.2" y="173.2">R?</text>
<text x="83.2" y="172.5">R?</text>
<text x="87.7" y="170.6">CAP</text>
<text x="109.8" y="170.6">R?</text>
<text x="109.8" y="172.7">47K</text>
<text x="127.9" y="168.5">IC3</text>
<text x="165.5" y="172.2">74HC14D</text>
<text x="29.9" y="175.3">R?</text>
<text x="29.9" y="177.4">1K</text>
<text x="43.9" y="175.3">R?</text>
<text x="43.9" y="177.4">20K</text>
<text x="55" y="175">C?</text>
<text x="55" y="177.1">CAP</text>
<text x="64.2" y="175.8">339</text>
<text x="72.2" y="175.5">63.4K</text>
<text x="80.9" y="176.2">330K*6</text>
<text x="92.6" y="177.6">C?</text>
<text x="139.7" y="174.8">R?</text>
<text x="139.7" y="178.6">10K</text>
<text x="160.9" y="177.6">Q?</text>
<text x="160.9" y="179.8">NPN</text>
<text x="252.6" y="177.9">PDL ELECTRONICS LTD</text>
<text x="92.6" y="180">CAP</text>
<text x="104.1" y="182.3">IC13</text>
<text x="104.1" y="185.2">339</text>
<text x="127.9" y="182.6">DIP8</text>
<text x="149.8" y="180.2">R?</text>
<text x="149.8" y="182.6">10K</text>
<text x="219.6" y="184.9">E141-611P</text>
<text x="264.3" y="184.9">V1.0</text>
<text x="264.3" y="189.6">3/5</text>
<text x="264.3" y="192">李和明</text>
</g>
</svg>
